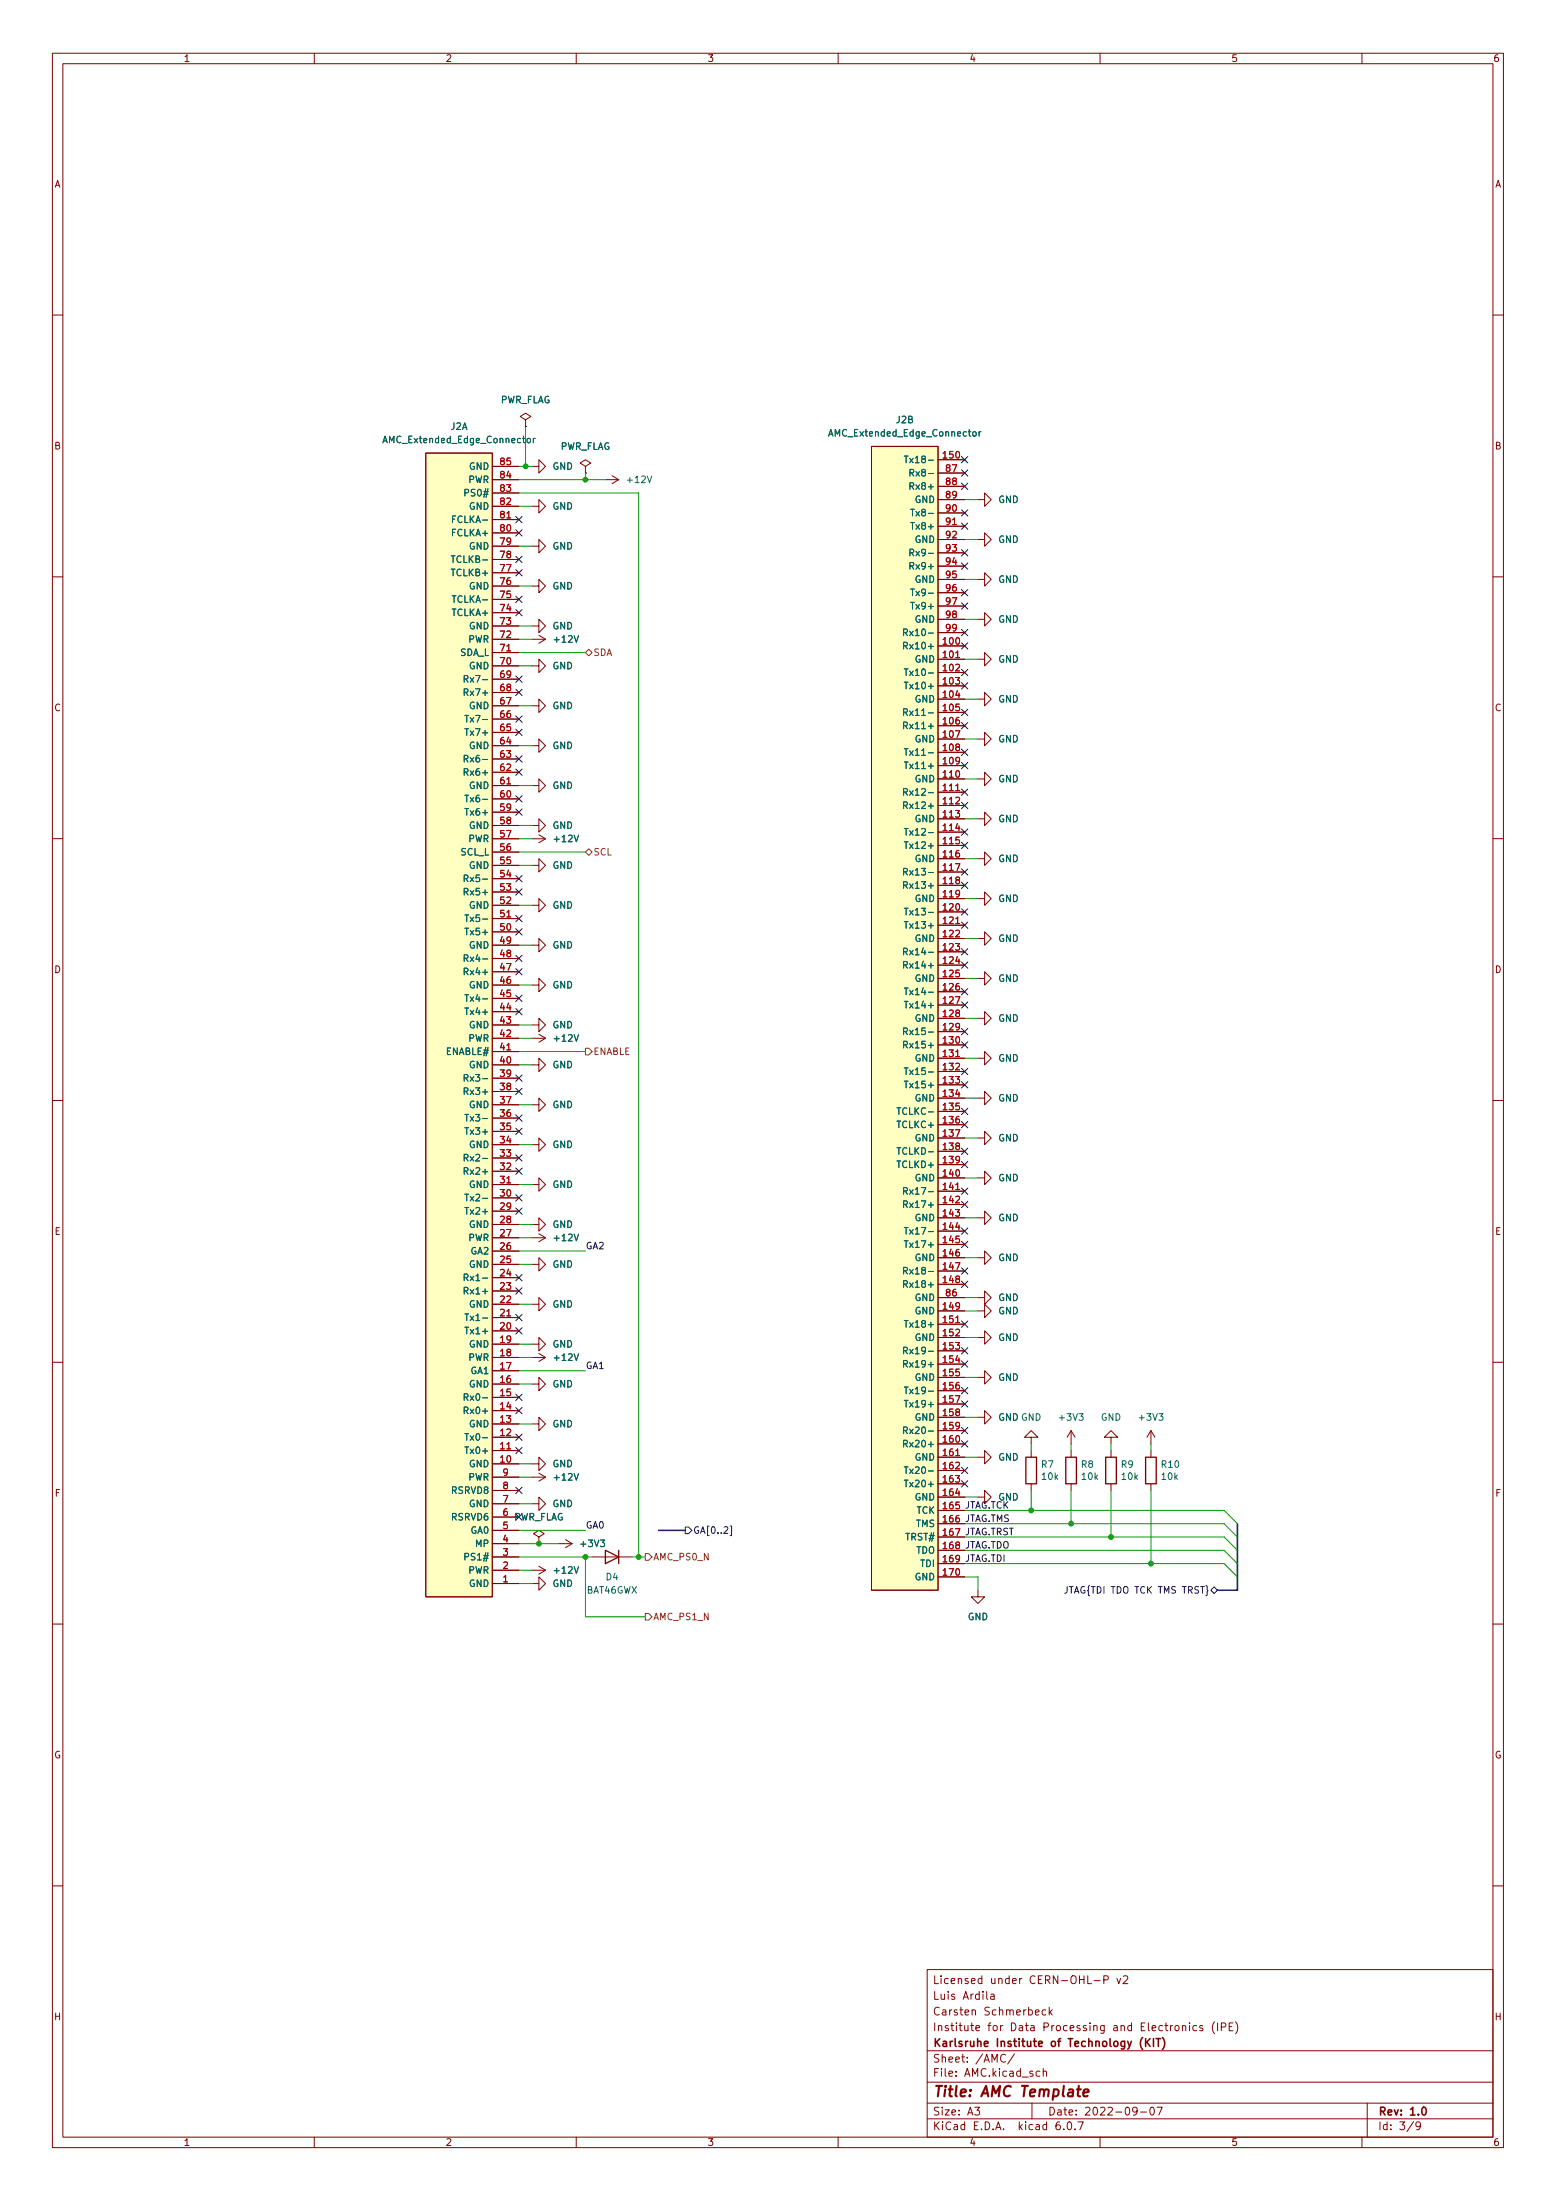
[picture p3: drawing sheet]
<svg xmlns="http://www.w3.org/2000/svg" width="297mm" height="420mm" viewBox="0 0 297 420" stroke-linecap="round" stroke-linejoin="round" font-family="sans-serif">
<g fill="none" stroke="#840000" stroke-width=".19">
<path d="M10 10.2h277v400h-277zM12 12.2h273v396h-273zM60 10.2v2M110 10.2v2M160 10.2v2M210 10.2v2M260 10.2v2M10 60.2h2M285 60.2h2M81.3 86.5h12.7v218.5h-12.7zM94 91.6h5.1M94 99.2h5.1"/>
<path d="M94 96.7h5.1M94 94.1h5.1M94 89.1h5.1M100.3 80.2l1-.7-1-.6-1 .6 1 .7v1.2M100.3 81.4h.1M101.6 89.1h1.3v-1.3l1.2 1.3-1.2 1.2v-1.2M101.6 96.7h1.3v-1.3l1.2 1.3-1.2 1.3v-1.3M111.8 89.1l1-.7-1-.6-1.1 .6 1.1 .7v1.2M111.8 90.3h.1M115.6 91.6h2.5M116.8 90.8l1.3 .8M118.1 91.6l-1.3 .8"/>
<path d="M166.4 85.3h12.7v218.4h-12.7zM179.1 87.8h5M179.1 90.3h5M179.1 92.9h5M179.1 95.4h5M179.1 98h5M186.7 95.4h1.3v-1.3l1.2 1.3-1.2 1.3v-1.3M10 110.2h2M94 119.5h5.1M94 117h5.1M94 114.5h5.1M94 111.9h5.1"/>
<path d="M94 109.4h5.1M94 106.8h5.1M94 104.3h5.1M94 101.8h5.1M101.6 104.3h1.3v-1.3l1.2 1.3-1.2 1.3v-1.3M101.6 119.5h1.3v-1.2l1.2 1.2-1.2 1.3v-1.3M101.6 111.9h1.3v-1.2l1.2 1.2-1.2 1.3v-1.3M179.1 100.5h5M179.1 103h5M179.1 105.6h5M179.1 108.1h5M179.1 110.7h5"/>
<path d="M179.1 113.2h5M179.1 115.7h5M179.1 118.3h5M186.7 110.7h1.3v-1.3l1.2 1.3-1.2 1.2v-1.2M186.7 118.3h1.3v-1.3l1.2 1.3-1.2 1.2v-1.2M186.7 103h1.3v-1.2l1.2 1.2-1.2 1.3v-1.3M285 110.2h2M94 122.1h5.1M94 139.9h5.1M94 137.3h5.1M94 134.8h5.1M94 132.2h5.1"/>
<path d="M94 129.7h5.1M94 127.2h5.1M94 124.6h5.1M101.6 127.2h1.3v-1.3l1.2 1.3-1.2 1.2v-1.2M101.6 134.8h1.3v-1.3l1.2 1.3-1.2 1.3v-1.3M101.6 122.1h2.5M102.9 121.3l1.2 .8M104.1 122.1l-1.2 .8M179.1 123.4h5M179.1 125.9h5M179.1 128.4h5M179.1 131h5"/>
<path d="M179.1 133.5h5M179.1 136.1h5M179.1 138.6h5M179.1 120.8h5M186.7 133.5h1.3v-1.3l1.2 1.3-1.2 1.3v-1.3M186.7 125.9h1.3v-1.3l1.2 1.3-1.2 1.3v-1.3M94 157.6h5.1M94 155.1h5.1M94 152.6h5.1M94 150h5.1M94 147.5h5.1M94 144.9h5.1"/>
<path d="M94 142.4h5.1M101.6 150h1.3v-1.2l1.2 1.2-1.2 1.3v-1.3M101.6 142.4h1.3v-1.3l1.2 1.3-1.2 1.3v-1.3M101.6 157.6h1.3v-1.2l1.2 1.2-1.2 1.3v-1.3M102.9 159.4l1.2 .8M179.1 141.1h5M179.1 143.7h5M179.1 146.2h5M179.1 148.8h5M179.1 151.3h5M179.1 153.8h5M179.1 156.4h5"/>
<path d="M179.1 158.9h5M186.7 156.4h1.3v-1.3l1.2 1.3-1.2 1.2v-1.2M186.7 148.8h1.3v-1.3l1.2 1.3-1.2 1.2v-1.2M186.7 141.1h1.3v-1.2l1.2 1.2-1.2 1.3v-1.3M10 160.2h2M94 178h5.1M94 175.4h5.1M94 172.9h5.1M94 170.3h5.1M94 167.8h5.1M94 165.3h5.1M94 162.7h5.1"/>
<path d="M94 160.2h5.1M101.6 165.3h1.3v-1.3l1.2 1.3-1.2 1.2v-1.2M101.6 172.9h1.3v-1.3l1.2 1.3-1.2 1.3v-1.3M101.6 160.2h2.5M104.1 160.2l-1.2 .8M179.1 161.5h5M179.1 164h5M179.1 166.5h5M179.1 169.1h5M179.1 171.6h5M179.1 174.2h5M179.1 176.7h5"/>
<path d="M179.1 179.2h5M186.7 179.2h1.3v-1.2l1.2 1.2-1.2 1.3v-1.3M186.7 164h1.3v-1.3l1.2 1.3-1.2 1.3v-1.3M186.7 171.6h1.3v-1.3l1.2 1.3-1.2 1.3v-1.3M285 160.2h2M94 198.3h5.1M94 195.7h5.1M94 193.2h5.1M94 190.7h5.1M94 188.1h5.1M94 185.6h5.1M94 183h5.1"/>
<path d="M94 180.5h5.1M101.6 180.5h1.3v-1.3l1.2 1.3-1.2 1.3v-1.3M101.6 195.7h1.3v-1.2l1.2 1.2-1.2 1.3v-1.3M101.6 188.1h1.3v-1.2l1.2 1.2-1.2 1.3v-1.3M101.6 198.3h2.5M102.9 197.5l1.2 .8M104.1 198.3l-1.2 .8M179.1 181.8h5M179.1 184.3h5M179.1 186.9h5M179.1 189.4h5M179.1 191.9h5"/>
<path d="M179.1 194.5h5M179.1 197h5M179.1 199.6h5M186.7 186.9h1.3v-1.3l1.2 1.3-1.2 1.2v-1.2M186.7 194.5h1.3v-1.3l1.2 1.3-1.2 1.2v-1.2M10 210.2h2M94 218.6h5.1M94 216.1h5.1M94 213.5h5.1M94 211h5.1M94 208.4h5.1M94 205.9h5.1"/>
<path d="M94 203.4h5.1M94 200.8h5.1M101.6 218.6h1.3v-1.3l1.2 1.3-1.2 1.3v-1.3M101.6 211h1.3v-1.3l1.2 1.3-1.2 1.3v-1.3M101.6 203.4h1.3v-1.3l1.2 1.3-1.2 1.2v-1.2M179.1 202.1h5M179.1 204.6h5M179.1 207.2h5M179.1 209.7h5M179.1 212.3h5M179.1 214.8h5M179.1 217.3h5"/>
<path d="M179.1 219.9h5M186.7 202.1h1.3v-1.3l1.2 1.3-1.2 1.3v-1.3M186.7 209.7h1.3v-1.3l1.2 1.3-1.2 1.3v-1.3M186.7 217.3h1.3v-1.2l1.2 1.2-1.2 1.3v-1.3M285 210.2h2M94 238.9h5.1M94 236.4h5.1M94 233.8h5.1M94 231.3h5.1M94 228.8h5.1M94 226.2h5.1M94 223.7h5.1"/>
<path d="M94 221.1h5.1M101.6 226.2h1.3v-1.2l1.2 1.2-1.2 1.3v-1.3M101.6 233.8h1.3v-1.2l1.2 1.2-1.2 1.3v-1.3M101.6 236.4h2.5M102.9 235.6l1.2 .8M104.1 236.4l-1.2 .8M179.1 222.4h5M179.1 225h5M179.1 227.5h5M179.1 230h5M179.1 232.6h5M179.1 235.1h5"/>
<path d="M179.1 237.7h5M186.7 232.6h1.3v-1.3l1.2 1.3-1.2 1.2v-1.2M186.7 225h1.3v-1.3l1.2 1.3-1.2 1.2v-1.2M94 259.2h5.1M94 256.7h5.1M94 254.2h5.1M94 251.6h5.1M94 249.1h5.1M94 246.5h5.1M94 244h5.1M94 241.5h5.1M101.6 249.1h1.3v-1.3l1.2 1.3-1.2 1.3v-1.3"/>
<path d="M101.6 241.5h1.3v-1.3l1.2 1.3-1.2 1.2v-1.2M101.6 256.7h1.3v-1.3l1.2 1.3-1.2 1.3v-1.3M101.6 259.2h2.5M102.9 258.5l1.2 .7M104.1 259.2l-1.2 .8M179.1 240.2h5M179.1 242.7h5M179.1 245.3h5M179.1 250.4h5M179.1 252.9h5M179.1 255.4h5M179.1 258h5"/>
<path d="M179.1 247.8h5M186.7 250.4h1.3v-1.3l1.2 1.3-1.2 1.2v-1.2M186.7 247.8h1.3v-1.3l1.2 1.3-1.2 1.3v-1.3M186.7 255.4h1.3v-1.2l1.2 1.2-1.2 1.3v-1.3M186.7 240.2h1.3v-1.3l1.2 1.3-1.2 1.3v-1.3M10 260.2h2M94 279.6h5.1M94 277h5.1M94 274.5h5.1M94 271.9h5.1M94 269.4h5.1M94 266.9h5.1"/>
<path d="M94 264.3h5.1M94 261.8h5.1M101.6 264.3h1.3v-1.2l1.2 1.2-1.2 1.3v-1.3M101.6 271.9h1.3v-1.2l1.2 1.2-1.2 1.3v-1.3M101.6 279.6h1.3v-1.3l1.2 1.3-1.2 1.2v-1.2M179.1 260.5h5M179.1 263.1h5M179.1 265.6h5M179.1 268.1h5M179.1 270.7h5M179.1 273.2h5M179.1 275.8h5"/>
<path d="M179.1 278.3h5M186.7 270.7h1.3v-1.3l1.2 1.3-1.2 1.2v-1.2M186.7 263.1h1.3v-1.3l1.2 1.3-1.2 1.2v-1.2M186.7 278.3h1.3v-1.3l1.2 1.3-1.2 1.3v-1.3M196.8 274.5h1.3l-1.3-1.3-1.2 1.3h1.2v1.3M196.8 277v1.3M204.5 273.2v2.6M204.5 277v1.3M204.5 273.2l-.8 1.3M204.5 273.2l.7 1.3M212.1 274.5h1.3l-1.3-1.3-1.3 1.3h1.3v1.3M212.1 277v1.3"/>
<path d="M219.7 273.2v2.6M219.7 277v1.3M219.7 273.2l-.8 1.3M219.7 273.2l.8 1.3M285 260.2h2M94 299.9h5.1M94 297.3h5.1M94 294.8h5.1M94 292.3h5.1M94 289.7h5.1M94 287.2h5.1M94 284.6h5.1"/>
<path d="M94 282.1h5.1M101.6 287.2h1.3v-1.3l1.2 1.3-1.2 1.3v-1.3M101.6 299.9h2.5M101.6 282.1h2.5M102.9 293.5l1-.6-1-.6-1 .6 1 .6v1.3M102.9 294.8h.1M102.9 299.1l1.2 .8M102.9 281.3l1.2 .8M104.1 299.9l-1.2 .8M104.1 282.1l-1.2 .8M106.7 294.8h2.5M107.9 294l1.3 .8"/>
<path d="M109.2 294.8l-1.3 .8M113 297.3h7.6M179.1 280.8h5M179.1 283.4h5M179.1 285.9h5M179.1 288.5h5M179.1 291h5M179.1 293.5h5M179.1 296.1h5M179.1 298.6h5M186.7 285.9h1.3v-1.3l1.2 1.3-1.2 1.3v-1.3M196.8 283.4v1.2"/>
<path d="M204.5 283.4v1.2M212.1 283.4v1.2M219.7 283.4v1.2M10 310.2h2M94 302.4h5.1M101.6 302.4h1.3v-1.2l1.2 1.2-1.2 1.3v-1.3M179.1 301.2h5M186.7 303.7v1.3h1.3l-1.3 1.2-1.3-1.2h1.3M285 310.2h2M10 360.2h2M177 376.2h108v32h-108zM208.9 378.3h1.1"/>
<path d="M210.7 378.1h.7l.2-.3-.1-.3-.2-.2h-.6v1.5M213.2 377.8l.4 1 .3-1M214.4 377.5l.6-.2 .2 .2 .1 .3-.9 1h.9M285 360.2h2M177 397.7h108M177 391.7h108M188.4 380.3v1.3l.2 .2M189.1 380.9h.6l.1 .9M189.8 381.2l-.5 .1a.29 .29 0 0 0-.2 .3 .29 .29 0 0 0 .2 .2h.5M191.9 392.5a.6 .6 0 0 0-.7 0 .6 .6 0 0 0-.2 .7 .56 .56 0 0 0 .3 .6 .56 .56 0 0 0 .6-.1M193.6 392.3l-1.2 1.9M197.6 384.3l.8-.1-.1-.3-.4-.1-.3 .3 .1 .7h.6"/>
<path d="M198.5 395.6l-.4-.1-.3 .3 .1 .7h.6M199.1 395.7l.3-.2 .3 .1 .1 .9M199.1 395v1.5M199.6 383.9l-.4-.1-.3 .3 .2 .7h.5M200.3 383.3v1.5M200.4 384.3l.5 .5M200.9 383.8l-.6 .6M224.4 386.9l.4-.1 .3 .3v.5l-.3 .2h-.4l-.1-.2zM225.7 387l.2-.2 .4 .1 .1 .9M225.7 386.8v1M227.1 386.3v.2M227.1 386.8v1"/>
<path d="M228.4 386.9l-.4-.1-.3 .3 .2 .7h.5M229.6 386.9l-.4-.1-.2 .3 .1 .2 .5 .1v.4h-.6M231.9 386.1a1.72 1.72 0 0 0 0 2.3M232.4 386.3v1.5M233.1 387.1h.8l.1-.3-.1-.3-.2-.2h-.6v1.5M234.6 387.1h.5M235.4 386.3h-.8v1.5h.8M235.9 386.1a1.72 1.72 0 0 1 0 2.3M60 408.2v2M110 408.2v2M160 408.2v2M177 404.7h108"/>
<path d="M177 401.7h108M186.1 402.4h.9l-.5 .6 .4 .2v.6l-.2 .1-.6-.1M197 401.7v3M202.3 405.2a.59 .59 0 0 0-.7 .7v.6l.1 .2h.4l.3-.1v-.5l-.1-.2-.4-.1-.3 .3M203.1 406.6v.1M203.9 405.3l.2-.1a.8 .8 0 0 1 .5 .8 .8 .8 0 0 1-.5 .7 1 1 0 0 1-.2-1.4zM205.2 406.6v.1M205.8 405.2h1l-.7 1.5M210 408.2v2M217.1 403.1l-.3 .3h-.3l-.3-.3 .2-.6 .4-.1 .2 .2a.99 .99 0 0 1-.4 1.3h-.2M217.7 403.4h1.2M219.7 402.5l.2-.1a.8 .8 0 0 1 .5 .8 .8 .8 0 0 1-.5 .7 1 1 0 0 1-.2-1.4z"/>
<path d="M220.9 402.4h1l-.7 1.5M260 408.2v2M261 401.7v6.5M269.9 405.2l-1.3 1.9M271.2 405.9l-.3 .3h-.3l-.3-.3 .1-.6 .5-.1 .2 .2a.99 .99 0 0 1-.4 1.3h-.3"/>
</g>
<path d="M218.1 389.1a1.72 1.72 0 0 0 0 2.3M218.7 389.3v1.5M218.9 390l.7 .8M219.6 389.3l-.9 .9M220.2 389.3v1.5M220.7 389.3h.9M221.1 389.3v1.5M221.9 389.1a1.72 1.72 0 0 1 0 2.3M271.6 402.5l.2-.1a.8 .8 0 0 1 .5 .8 .8 .8 0 0 1-.5 .7 1 1 0 0 1-.2-1.4z" fill="none" stroke="#840000" stroke-width=".3"/>
<path d="M205.6 399h.7M206 398.4l-.3 1.7 .1 .2 .4 .1M206.8 399.7l1-.2v-.4h-.8l-.2 1 .2 .3 .6-.1" fill="none" stroke="#840000" stroke-width=".4"/>
<path d="M195.8 278.3h2.1v5.1h-2.1zM203.5 278.3h2v5.1h-2zM211.1 278.3h2v5.1h-2zM218.7 278.3h2v5.1h-2zM115.6 296.1l2.5 1.2-2.5 1.3zM118.1 296.1v2.5" fill="none" stroke="#840000" stroke-width=".25"/>
<g fill="#ffffc2" stroke="#ffffc2" stroke-width=".19">
<path d="M81.3 86.5h12.7v218.5h-12.7z"/>
<path d="M166.4 85.3h12.7v218.4h-12.7z"/>
</g>
<g fill="none" stroke="#006464" stroke-width=".19">
<path d="M86.4 99.1h.4M87 98.5h-.6v1.3M100.7 83.8l.1-.1 .4 .1 .1 .5-.2 .2-.3 .1-.1-.2zM101.8 83.7v.9M102.2 83.7l-.4 .3M172.6 87.1h.7M173 87.1v1.3M173.7 90.3l.6-.1 .1-.1v-.3l-.7-.2v1.3M173.7 92.8h.6l.1-.2v-.3l-.7-.1v1.3M173.8 97.3h.8M173.8 99.8h.8M174 90.3l.4 .6"/>
<path d="M174.2 97.3v1.2M185.8 82.6l.1-.2 .4 .2 .1 .5-.2 .1-.3 .1-.1-.1zM186.9 82.4v.9M187.3 82.4l-.4 .3M86.1 106.2h.8M173.7 105.5h.6l.1-.2v-.3l-.7-.1v1.3M173.7 108.1l.6-.1 .1-.2v-.3l-.7-.1v1.3M173.8 112.5h.8M173.8 115h.8M174 105.5l.4 .7M174.2 112.5v1.3M88.6 132.2h.6l.1-.2v-.3l-.7-.1v1.2"/>
<path d="M88.6 129.7l.6-.1 .1-.2v-.3l-.7-.1v1.3M88.7 139.2h.8M88.7 136.6h.8M88.9 129.7l.4 .6M89.1 136.6v1.3M172.5 123.3h.6l.1-.2v-.3l-.7-.1v1.2M172.5 136h.6l.1-.2v-.3l-.7-.1v1.2M172.5 138.6l.6-.1 .1-.2v-.3l-.7-.1v1.3M172.5 120.8l.6-.1 .1-.2v-.3l-.7-.1v1.3M172.6 127.7h.7M172.6 130.3h.7M172.8 123.3l.4 .6"/>
<path d="M172.8 136l.4 .6M172.8 138.6l.4 .6M172.8 120.8l.4 .6M173 127.7v1.3M88.6 147.5l.6-.1 .1-.2v-.3l-.7-.1v1.3M88.6 144.9h.6l.1-.2v-.3l-.7-.1v1.2M88.7 154.4h.8M88.7 151.9h.8M88.9 144.9l.4 .6M89.1 151.9v1.2M172.5 151.3l.6-.1 .1-.2v-.3l-.7-.1v1.3M172.5 153.8l.6-.1 .1-.1v-.3l-.7-.2v1.3"/>
<path d="M172.6 143h.7M172.6 145.5h.7M172.6 158.2h.7M172.8 151.3l.4 .6M172.8 153.8l.4 .6M173 143v1.3M173 158.2v1.3M88.6 170.3h.6l.1-.2v-.3l-.7-.1v1.2M88.6 167.8l.6-.1 .1-.2v-.3l-.7-.1v1.3M88.7 177.3h.8M88.7 174.7h.8M88.9 167.8l.4 .6"/>
<path d="M89.1 174.7v1.3M172.5 166.5l.6-.1 .1-.1v-.3l-.7-.2v1.3M172.5 169h.6l.1-.2v-.3l-.7-.1v1.3M172.6 160.8h.7M172.6 173.5h.7M172.6 176h.7M172.8 166.5l.4 .6M172.8 169l.4 .7M173 173.5v1.2M88.6 185.6l.6-.1 .1-.2v-.3l-.7-.1v1.3M88.6 183h.6l.1-.2v-.3l-.7-.1v1.2M88.7 192.5h.8"/>
<path d="M88.7 190h.8M88.9 183l.4 .6M89.1 190v1.2M172.5 181.7h.6l.1-.2v-.3l-.7-.1v1.3M172.5 184.3l.6-.1 .1-.2v-.3l-.7-.1v1.3M172.5 197l.6-.1 .1-.2v-.3l-.7-.1v1.3M172.5 199.5h.6l.1-.2v-.3l-.7-.1v1.2M172.6 188.7h.7M172.6 191.2h.7M172.8 181.7l.4 .7M172.8 184.3l.4 .6M172.8 197l.4 .6"/>
<path d="M172.8 199.5l.4 .6M173 188.7v1.3M88.6 208.4h.6l.1-.2v-.3l-.7-.1v1.2M88.6 205.9l.6-.1 .1-.2v-.3l-.7-.1v1.3M88.7 215.4h.8M88.7 212.8h.8M88.9 205.9l.4 .6M89.1 212.8v1.3M171.2 211.6h.8M171.2 219.2h.8M172.6 203.9h.7M172.6 206.5h.7"/>
<path d="M173 203.9v1.3M88.6 223.7l.6-.1 .1-.2v-.3l-.7-.1v1.3M88.6 221.1h.6l.1-.2v-.3l-.7-.1v1.2M88.7 230.6h.8M88.7 228.1h.8M88.9 221.1l.4 .6M89.1 228.1v1.2M172.5 227.5l.6-.1 .1-.2v-.3l-.7-.1v1.3M172.5 230l.6-.1 .1-.1v-.3l-.7-.2v1.3M172.6 234.4h.7M172.6 237h.7M172.8 227.5l.4 .6"/>
<path d="M172.8 230l.4 .6M173 234.4v1.3M88.6 246.5h.6l.1-.2v-.3l-.7-.1v1.2M88.6 244l.6-.1 .1-.2v-.3l-.7-.1v1.3M88.7 253.5h.8M88.7 250.9h.8M88.9 244l.4 .6M89.1 250.9v1.3M172.5 242.7l.6-.1 .1-.1v-.3l-.7-.2v1.3M172.5 245.2h.6l.1-.2v-.3l-.7-.1v1.3M172.5 257.9h.6l.1-.2v-.3l-.7-.1v1.3M172.6 252.2h.7"/>
<path d="M172.8 242.7l.4 .6M172.8 245.2l.4 .7M172.8 257.9l.4 .7M88.6 269.4l.6-.1 .1-.2v-.3l-.7-.1v1.3M88.6 266.8h.6l.1-.2v-.3l-.7-.1v1.2M88.7 276.3h.8M88.7 273.8h.8M88.9 266.8l.4 .6M89.1 273.8v1.3M172.5 260.5l.6-.1 .1-.2v-.3l-.7-.1v1.3M172.5 273.2l.6-.1 .1-.2v-.3l-.7-.1v1.3M172.5 275.7h.6l.1-.2v-.3l-.7-.1v1.2"/>
<path d="M172.6 264.9h.7M172.6 267.4h.7M172.8 260.5l.4 .6M172.8 273.2l.4 .6M172.8 275.7l.4 .6M173 264.9v1.3M195.9 270a.59 .59 0 0 0-.8 .6 .59 .59 0 0 0 .8 .6v-.5h-.2M197.2 270v1.3l-.7-1.3v1.3M197.8 270a.64 .64 0 0 1 .7 .6 .64 .64 0 0 1-.7 .7zM172.6 280.1h.7M172.6 282.7h.7M173 280.1v1.3"/>
</g>
<path d="M111.8 124.6l.6-.6 .6 .6-.6 .7zM111.8 162.7l.6-.6 .6 .6-.6 .7zM111.8 200.2h.6l.6 .6-.6 .7h-.6zM123.2 296.7h.6l.7 .6-.7 .7h-.6zM123.2 308.1h.6l.7 .7-.7 .6h-.6z" fill="none" stroke="#725600" stroke-width=".19"/>
<g fill="none" stroke="#000084" stroke-width=".19">
<path d="M98.5 98.6l1.2 1.2M99.7 98.6l-1.2 1.2M183.5 97.3l1.3 1.3M183.5 99.9l1.3 1.2M183.5 92.3l1.3 1.2M183.5 87.2l1.3 1.2M183.5 89.7l1.3 1.2M184.8 97.3l-1.3 1.3M184.8 89.7l-1.3 1.2M184.8 99.9l-1.3 1.2M184.8 92.3l-1.3 1.2M184.8 87.2l-1.3 1.2"/>
<path d="M98.5 108.8l1.2 1.2M98.5 116.4l1.2 1.2M98.5 101.2l1.2 1.2M98.5 106.2l1.2 1.3M98.5 113.9l1.2 1.2M99.7 108.8l-1.2 1.2M99.7 116.4l-1.2 1.2M99.7 101.2l-1.2 1.2M99.7 106.2l-1.2 1.3M99.7 113.9l-1.2 1.2M183.5 105l1.3 1.2M183.5 107.5l1.3 1.2"/>
<path d="M183.5 115.1l1.3 1.2M183.5 112.6l1.3 1.2M184.8 105l-1.3 1.2M184.8 107.5l-1.3 1.2M184.8 115.1l-1.3 1.2M184.8 112.6l-1.3 1.2M98.5 139.3l1.2 1.2M98.5 129.1l1.2 1.2M98.5 131.6l1.2 1.3M98.5 136.7l1.2 1.2M99.7 139.3l-1.2 1.2M99.7 129.1l-1.2 1.2"/>
<path d="M99.7 131.6l-1.2 1.3M99.7 136.7l-1.2 1.2M183.5 127.8l1.3 1.2M183.5 120.2l1.3 1.2M183.5 130.4l1.3 1.2M183.5 122.7l1.3 1.3M183.5 135.4l1.3 1.3M183.5 138l1.3 1.2M184.8 122.7l-1.3 1.3M184.8 127.8l-1.3 1.2M184.8 120.2l-1.3 1.2M184.8 130.4l-1.3 1.2"/>
<path d="M184.8 135.4l-1.3 1.3M184.8 138l-1.3 1.2M98.5 154.5l1.2 1.2M98.5 152l1.2 1.2M98.5 146.9l1.2 1.2M98.5 144.3l1.2 1.3M99.7 154.5l-1.2 1.2M99.7 152l-1.2 1.2M99.7 146.9l-1.2 1.2M99.7 144.3l-1.2 1.3M183.5 143.1l1.3 1.2M183.5 145.6l1.3 1.2"/>
<path d="M183.5 153.2l1.3 1.2M183.5 158.3l1.3 1.2M183.5 150.7l1.3 1.2M184.8 143.1l-1.3 1.2M184.8 145.6l-1.3 1.2M184.8 153.2l-1.3 1.2M184.8 158.3l-1.3 1.2M184.8 150.7l-1.3 1.2M98.5 177.4l1.2 1.2M98.5 174.8l1.2 1.2M98.5 169.7l1.2 1.3M98.5 167.2l1.2 1.2"/>
<path d="M99.7 177.4l-1.2 1.2M99.7 174.8l-1.2 1.2M99.7 169.7l-1.2 1.3M99.7 167.2l-1.2 1.2M183.5 165.9l1.3 1.2M183.5 176.1l1.3 1.2M183.5 168.5l1.3 1.2M183.5 173.5l1.3 1.3M183.5 160.8l1.3 1.3M184.8 165.9l-1.3 1.2M184.8 176.1l-1.3 1.2M184.8 168.5l-1.3 1.2"/>
<path d="M184.8 173.5l-1.3 1.3M184.8 160.8l-1.3 1.3M98.5 185l1.2 1.2M98.5 190.1l1.2 1.2M98.5 182.4l1.2 1.3M98.5 192.6l1.2 1.2M99.7 185l-1.2 1.2M99.7 190.1l-1.2 1.2M99.7 182.4l-1.2 1.3M99.7 192.6l-1.2 1.2M183.5 198.9l1.3 1.3M183.5 196.4l1.3 1.2"/>
<path d="M183.5 188.8l1.3 1.2M183.5 183.7l1.3 1.2M183.5 181.2l1.3 1.2M183.5 191.3l1.3 1.2M184.8 198.9l-1.3 1.3M184.8 196.4l-1.3 1.2M184.8 188.8l-1.3 1.2M184.8 183.7l-1.3 1.2M184.8 181.2l-1.3 1.2M184.8 191.3l-1.3 1.2M98.5 207.8l1.2 1.3M98.5 212.9l1.2 1.2"/>
<path d="M98.5 205.3l1.2 1.2M98.5 215.5l1.2 1.2M99.7 207.8l-1.2 1.3M99.7 212.9l-1.2 1.2M99.7 205.3l-1.2 1.2M99.7 215.5l-1.2 1.2M183.5 219.3l1.3 1.2M183.5 204l1.3 1.2M183.5 214.2l1.3 1.2M183.5 206.6l1.3 1.2M183.5 211.6l1.3 1.3M184.8 219.3l-1.3 1.2"/>
<path d="M184.8 204l-1.3 1.2M184.8 214.2l-1.3 1.2M184.8 206.6l-1.3 1.2M184.8 211.6l-1.3 1.3M98.5 230.7l1.2 1.2M98.5 220.5l1.2 1.3M98.5 228.2l1.2 1.2M98.5 223.1l1.2 1.2M99.7 230.7l-1.2 1.2M99.7 228.2l-1.2 1.2M99.7 220.5l-1.2 1.3M99.7 223.1l-1.2 1.2"/>
<path d="M183.5 229.4l1.3 1.2M183.5 226.9l1.3 1.2M183.5 237l1.3 1.3M183.5 234.5l1.3 1.2M183.5 221.8l1.3 1.2M184.8 229.4l-1.3 1.2M184.8 226.9l-1.3 1.2M184.8 237l-1.3 1.3M184.8 234.5l-1.3 1.2M184.8 221.8l-1.3 1.2M98.5 251l1.2 1.2M98.5 253.6l1.2 1.2"/>
<path d="M98.5 245.9l1.2 1.3M98.5 243.4l1.2 1.2M99.7 243.4l-1.2 1.2M99.7 251l-1.2 1.2M99.7 253.6l-1.2 1.2M99.7 245.9l-1.2 1.3M183.5 257.4l1.3 1.2M183.5 242.1l1.3 1.2M183.5 244.7l1.3 1.2M183.5 259.9l1.3 1.2M183.5 252.3l1.3 1.2M184.8 257.4l-1.3 1.2"/>
<path d="M184.8 242.1l-1.3 1.2M184.8 244.7l-1.3 1.2M184.8 259.9l-1.3 1.2M184.8 252.3l-1.3 1.2M98.5 273.9l1.2 1.2M98.5 276.4l1.2 1.2M98.5 266.3l1.2 1.2M98.5 268.8l1.2 1.2M99.7 268.8l-1.2 1.2M99.7 276.4l-1.2 1.2M99.7 273.9l-1.2 1.2M99.7 266.3l-1.2 1.2"/>
<path d="M183.5 272.6l1.3 1.2M183.5 275.1l1.3 1.3M183.5 265l1.3 1.2M183.5 267.5l1.3 1.2M184.8 272.6l-1.3 1.2M184.8 275.1l-1.3 1.3M184.8 265l-1.3 1.2M184.8 267.5l-1.3 1.2M98.5 284l1.2 1.3M99.7 284l-1.2 1.3M130.8 291.6h.6l.7 .7-.7 .6h-.6zM139.4 291.5h.3v1.8h-.3"/>
<path d="M183.5 280.2l1.3 1.2M183.5 282.8l1.3 1.2M184.8 280.2l-1.3 1.2M184.8 282.8l-1.3 1.2M203.7 303v1.1l-.5 .2M231.1 303.7l.7-.6 .6 .6-.6 .6z"/>
</g>
<path d="M125.7 292.3h5.1M236.2 291v12.7h-3.8" fill="none" stroke="#000084" stroke-width=".3"/>
<g fill="none" stroke="#009600" stroke-width=".19">
<path d="M99.1 96.7h2.5M99.1 94.1h22.8v203.2M99.1 89.1h2.5M99.1 91.6h16.5M100.3 81.4v7.7M111.8 90.3v1.3M184.1 95.4h2.6M99.1 111.9h2.5M99.1 104.3h2.5M99.1 119.5h2.5M184.1 118.3h2.6M184.1 103h2.6"/>
<path d="M184.1 110.7h2.6M99.1 124.6h12.7M99.1 122.1h2.5M99.1 127.2h2.5M99.1 134.8h2.5M184.1 125.9h2.6M184.1 133.5h2.6M99.1 157.6h2.5M99.1 142.4h2.5M99.1 150h2.5M184.1 141.1h2.6M184.1 156.4h2.6"/>
<path d="M184.1 148.8h2.6M99.1 162.7h12.7M99.1 160.2h2.5M99.1 165.3h2.5M99.1 172.9h2.5M184.1 179.2h2.6M184.1 171.6h2.6M184.1 164h2.6M99.1 195.7h2.5M99.1 198.3h2.5M99.1 180.5h2.5M99.1 188.1h2.5"/>
<path d="M184.1 194.5h2.6M184.1 186.9h2.6M99.1 218.6h2.5M99.1 211h2.5M99.1 203.4h2.5M99.1 200.8h12.7M184.1 209.7h2.6M184.1 217.3h2.6M184.1 202.1h2.6M99.1 236.4h2.5M99.1 226.2h2.5M99.1 238.9h12.7"/>
<path d="M99.1 233.8h2.5M184.1 232.6h2.6M184.1 225h2.6M99.1 259.2h2.5M99.1 249.1h2.5M99.1 241.5h2.5M99.1 256.7h2.5M184.1 250.4h2.6M184.1 255.4h2.6M184.1 247.8h2.6M184.1 240.2h2.6M99.1 261.8h12.7"/>
<path d="M99.1 264.3h2.5M99.1 271.9h2.5M99.1 279.6h2.5M184.1 278.3h2.6M184.1 263.1h2.6M184.1 270.7h2.6M196.8 275.8v1.2M204.5 275.8v1.2M212.1 275.8v1.2M219.7 275.8v1.2M99.1 294.8h7.6M99.1 299.9h2.5"/>
<path d="M99.1 297.3h13.9M99.1 287.2h2.5M99.1 282.1h2.5M99.1 292.3h12.7M111.8 297.3v11.5h11.4M120.6 297.3h2.6M184.1 293.5h49.6l2.5 2.6M184.1 291h49.6l2.5 2.5M184.1 296.1h49.6l2.5 2.5M184.1 285.9h2.6M184.1 298.6h49.6l2.5 2.6M184.1 288.5h49.6l2.5 2.5"/>
<path d="M196.8 284.6v3.9M204.5 284.6v6.4M212.1 284.6v8.9M219.7 284.6v14M99.1 302.4h2.5M184.1 301.2h2.6v2.5"/>
</g>
<g fill="#009600" stroke="#009600" stroke-width=".19">
<circle cx="100.3" cy="89.1" r=".46"/>
<circle cx="111.8" cy="91.6" r=".46"/>
<circle cx="204.5" cy="291" r=".46"/>
<circle cx="196.8" cy="288.5" r=".46"/>
<circle cx="219.7" cy="298.6" r=".46"/>
<circle cx="212.1" cy="293.5" r=".46"/>
<circle cx="102.9" cy="294.8" r=".46"/>
<circle cx="111.8" cy="297.3" r=".46"/>
<circle cx="121.9" cy="297.3" r=".46"/>
</g>
<text font-size="2.8" fill="#840000" x="178" y="400.5">Title: AMC Template</text>
<g font-size="2.1" fill="#840000">
<text x="178" y="381.9">Luis Ardila</text>
<text x="178" y="378.9">Licensed under CERN-OHL-P v2</text>
<text x="178" y="387.9">Institute for Data Processing and Electronics (IPE)</text>
<text x="178" y="384.9">Carsten Schmerbeck</text>
<text x="178" y="393.9">Sheet: /AMC/</text>
<text x="178" y="390.9">Karlsruhe Institute of Technology (KIT)</text>
<text x="178" y="396.6">File: AMC.kicad_sch</text>
<text x="178" y="406.8">KiCad E.D.A. kicad 6.0.7</text>
<text x="178" y="404">Size: A3</text>
<text x="200" y="404">Date: 2022-09-07</text>
<text x="263" y="404">Rev: 1.0</text>
<text x="263" y="406.8">Id: 3/9</text>
</g>
<g font-size="1.8" fill="#840000">
<text x="35" y="11.8">1</text>
<text x="85" y="11.8">2</text>
<text x="135" y="11.8">3</text>
<text x="185" y="11.8">4</text>
<text x="235" y="11.8">5</text>
<text x="285" y="11.8">6</text>
<text x="10.3" y="35.8">A</text>
<text x="285.3" y="35.8">A</text>
<text x="10.3" y="85.8">B</text>
<text x="285.3" y="85.8">B</text>
<text x="10.3" y="135.8">C</text>
<text x="285.3" y="135.8">C</text>
<text x="10.3" y="185.8">D</text>
<text x="285.3" y="185.8">D</text>
<text x="10.4" y="235.8">E</text>
<text x="285.4" y="235.8">E</text>
<text x="10.4" y="285.8">F</text>
<text x="285.5" y="285.8">F</text>
<text x="10.3" y="335.8">G</text>
<text x="285.3" y="335.8">G</text>
<text x="10.3" y="385.8">H</text>
<text x="285.3" y="385.8">H</text>
<text x="35" y="409.8">1</text>
<text x="85" y="409.8">2</text>
<text x="135" y="409.8">3</text>
<text x="185" y="409.8">4</text>
<text x="235" y="409.8">5</text>
<text x="285" y="409.8">6</text>
</g>
<g font-size="1.8" fill="#006464">
<text x="95.4" y="77">PWR_FLAG</text>
<text x="86" y="82.1">J2A</text>
<text x="158.7" y="83.4">AMC_Extended_Edge_Connector</text>
<text x="171.1" y="80.8">J2B</text>
<text x="73.6" y="84.6">AMC_Extended_Edge_Connector</text>
<text x="89.5" y="89.7">GND</text>
<text x="105.5" y="89.7">GND</text>
<text x="106.8" y="85.9">PWR_FLAG</text>
<text x="173.9" y="88.4">Tx18-</text>
<text x="89.1" y="94.8">PS0#</text>
<text x="89.3" y="92.2">PWR</text>
<text x="119.9" y="92.2">+12V</text>
<text x="174.3" y="93.5">Rx8+</text>
<text x="174.7" y="91">Rx8-</text>
<text x="86.9" y="99.9">FCLKA-</text>
<text x="89.5" y="97.3">GND</text>
<text x="105.5" y="97.3">GND</text>
<text x="174.5" y="101.1">Tx8+</text>
<text x="174.6" y="96.1">GND</text>
<text x="174.9" y="98.6">Tx8-</text>
<text x="190.5" y="96.1">GND</text>
<text x="86.4" y="102.4">FCLKA+</text>
<text x="86.9" y="107.5">TCLKB-</text>
<text x="89.5" y="104.9">GND</text>
<text x="105.5" y="104.9">GND</text>
<text x="174.6" y="103.7">GND</text>
<text x="174.7" y="106.2">Rx9-</text>
<text x="190.5" y="103.7">GND</text>
<text x="86.4" y="110">TCLKB+</text>
<text x="89.5" y="112.6">GND</text>
<text x="105.5" y="112.6">GND</text>
<text x="174.3" y="108.8">Rx9+</text>
<text x="174.6" y="111.3">GND</text>
<text x="174.9" y="113.8">Tx9-</text>
<text x="190.5" y="111.3">GND</text>
<text x="86.4" y="117.6">TCLKA+</text>
<text x="86.9" y="115.1">TCLKA-</text>
<text x="174.5" y="116.4">Tx9+</text>
<text x="174.6" y="118.9">GND</text>
<text x="190.5" y="118.9">GND</text>
<text x="87.7" y="125.3">SDA_L</text>
<text x="89.3" y="122.7">PWR</text>
<text x="89.5" y="120.2">GND</text>
<text x="105.5" y="120.2">GND</text>
<text x="105.9" y="122.7">+12V</text>
<text x="173.3" y="124">Rx10+</text>
<text x="173.7" y="121.5">Rx10-</text>
<text x="89.5" y="127.8">GND</text>
<text x="89.6" y="130.3">Rx7-</text>
<text x="105.5" y="127.8">GND</text>
<text x="173.5" y="131.6">Tx10+</text>
<text x="173.9" y="129.1">Tx10-</text>
<text x="174.6" y="126.5">GND</text>
<text x="190.5" y="126.5">GND</text>
<text x="89.2" y="132.9">Rx7+</text>
<text x="89.5" y="135.4">GND</text>
<text x="89.8" y="138">Tx7-</text>
<text x="105.5" y="135.4">GND</text>
<text x="173.7" y="136.7">Rx11-</text>
<text x="174.6" y="134.2">GND</text>
<text x="190.5" y="134.2">GND</text>
<text x="89.4" y="140.5">Tx7+</text>
<text x="89.5" y="143">GND</text>
<text x="105.5" y="143">GND</text>
<text x="173.3" y="139.2">Rx11+</text>
<text x="174.6" y="141.8">GND</text>
<text x="190.5" y="141.8">GND</text>
<text x="89.2" y="148.1">Rx6+</text>
<text x="89.6" y="145.6">Rx6-</text>
<text x="173.5" y="146.9">Tx11+</text>
<text x="173.9" y="144.3">Tx11-</text>
<text x="174.6" y="149.4">GND</text>
<text x="190.5" y="149.4">GND</text>
<text x="89.4" y="155.7">Tx6+</text>
<text x="89.5" y="150.7">GND</text>
<text x="89.8" y="153.2">Tx6-</text>
<text x="105.5" y="150.7">GND</text>
<text x="173.3" y="154.5">Rx12+</text>
<text x="173.7" y="151.9">Rx12-</text>
<text x="89.3" y="160.8">PWR</text>
<text x="89.5" y="158.3">GND</text>
<text x="105.5" y="158.3">GND</text>
<text x="105.9" y="160.8">+12V</text>
<text x="173.9" y="159.6">Tx12-</text>
<text x="174.6" y="157">GND</text>
<text x="190.5" y="157">GND</text>
<text x="87.9" y="163.4">SCL_L</text>
<text x="89.5" y="165.9">GND</text>
<text x="105.5" y="165.9">GND</text>
<text x="173.5" y="162.1">Tx12+</text>
<text x="173.7" y="167.2">Rx13-</text>
<text x="174.6" y="164.6">GND</text>
<text x="190.5" y="164.6">GND</text>
<text x="89.2" y="171">Rx5+</text>
<text x="89.5" y="173.5">GND</text>
<text x="89.6" y="168.4">Rx5-</text>
<text x="105.5" y="173.5">GND</text>
<text x="173.3" y="169.7">Rx13+</text>
<text x="174.6" y="172.3">GND</text>
<text x="190.5" y="172.3">GND</text>
<text x="89.4" y="178.6">Tx5+</text>
<text x="89.8" y="176.1">Tx5-</text>
<text x="173.5" y="177.3">Tx13+</text>
<text x="173.9" y="174.8">Tx13-</text>
<text x="174.6" y="179.9">GND</text>
<text x="190.5" y="179.9">GND</text>
<text x="89.5" y="181.1">GND</text>
<text x="89.6" y="183.7">Rx4-</text>
<text x="105.5" y="181.1">GND</text>
<text x="173.3" y="185">Rx14+</text>
<text x="173.7" y="182.4">Rx14-</text>
<text x="89.2" y="186.2">Rx4+</text>
<text x="89.5" y="188.8">GND</text>
<text x="89.8" y="191.3">Tx4-</text>
<text x="105.5" y="188.8">GND</text>
<text x="173.9" y="190">Tx14-</text>
<text x="174.6" y="187.5">GND</text>
<text x="190.5" y="187.5">GND</text>
<text x="89.4" y="193.8">Tx4+</text>
<text x="89.5" y="196.4">GND</text>
<text x="105.5" y="196.4">GND</text>
<text x="173.5" y="192.6">Tx14+</text>
<text x="173.7" y="197.7">Rx15-</text>
<text x="174.6" y="195.1">GND</text>
<text x="190.5" y="195.1">GND</text>
<text x="85.2" y="201.5">ENABLE#</text>
<text x="89.3" y="198.9">PWR</text>
<text x="105.9" y="198.9">+12V</text>
<text x="173.3" y="200.2">Rx15+</text>
<text x="174.6" y="202.7">GND</text>
<text x="190.5" y="202.7">GND</text>
<text x="89.2" y="209.1">Rx3+</text>
<text x="89.5" y="204">GND</text>
<text x="89.6" y="206.5">Rx3-</text>
<text x="105.5" y="204">GND</text>
<text x="173.5" y="207.8">Tx15+</text>
<text x="173.9" y="205.3">Tx15-</text>
<text x="89.5" y="211.6">GND</text>
<text x="89.8" y="214.2">Tx3-</text>
<text x="105.5" y="211.6">GND</text>
<text x="171.5" y="215.4">TCLKC+</text>
<text x="172" y="212.9">TCLKC-</text>
<text x="174.6" y="210.4">GND</text>
<text x="190.5" y="210.4">GND</text>
<text x="89.4" y="216.7">Tx3+</text>
<text x="89.5" y="219.2">GND</text>
<text x="89.6" y="221.8">Rx2-</text>
<text x="105.5" y="219.2">GND</text>
<text x="172" y="220.5">TCLKD-</text>
<text x="174.6" y="218">GND</text>
<text x="190.5" y="218">GND</text>
<text x="89.2" y="224.3">Rx2+</text>
<text x="89.5" y="226.9">GND</text>
<text x="105.5" y="226.9">GND</text>
<text x="171.5" y="223.1">TCLKD+</text>
<text x="174.6" y="225.6">GND</text>
<text x="190.5" y="225.6">GND</text>
<text x="89.4" y="231.9">Tx2+</text>
<text x="89.8" y="229.4">Tx2-</text>
<text x="173.3" y="230.7">Rx17+</text>
<text x="173.7" y="228.1">Rx17-</text>
<text x="174.6" y="233.2">GND</text>
<text x="190.5" y="233.2">GND</text>
<text x="89.3" y="237">PWR</text>
<text x="89.5" y="234.5">GND</text>
<text x="89.8" y="239.6">GA2</text>
<text x="105.5" y="234.5">GND</text>
<text x="105.9" y="237">+12V</text>
<text x="173.5" y="238.3">Tx17+</text>
<text x="173.9" y="235.8">Tx17-</text>
<text x="89.5" y="242.1">GND</text>
<text x="89.6" y="244.6">Rx1-</text>
<text x="105.5" y="242.1">GND</text>
<text x="173.3" y="245.9">Rx18+</text>
<text x="173.7" y="243.4">Rx18-</text>
<text x="174.6" y="240.8">GND</text>
<text x="190.5" y="240.8">GND</text>
<text x="89.2" y="247.2">Rx1+</text>
<text x="89.5" y="249.7">GND</text>
<text x="105.5" y="249.7">GND</text>
<text x="174.6" y="251">GND</text>
<text x="174.6" y="248.5">GND</text>
<text x="190.5" y="251">GND</text>
<text x="190.5" y="248.5">GND</text>
<text x="89.4" y="254.8">Tx1+</text>
<text x="89.5" y="257.3">GND</text>
<text x="89.8" y="252.3">Tx1-</text>
<text x="105.5" y="257.3">GND</text>
<text x="173.5" y="253.5">Tx18+</text>
<text x="174.6" y="256.1">GND</text>
<text x="190.5" y="256.1">GND</text>
<text x="89.3" y="259.9">PWR</text>
<text x="89.8" y="262.4">GA1</text>
<text x="105.9" y="259.9">+12V</text>
<text x="173.3" y="261.2">Rx19+</text>
<text x="173.7" y="258.6">Rx19-</text>
<text x="174.6" y="263.7">GND</text>
<text x="190.5" y="263.7">GND</text>
<text x="89.5" y="265">GND</text>
<text x="89.6" y="267.5">Rx0-</text>
<text x="105.5" y="265">GND</text>
<text x="173.5" y="268.8">Tx19+</text>
<text x="173.9" y="266.2">Tx19-</text>
<text x="89.2" y="270">Rx0+</text>
<text x="89.5" y="272.6">GND</text>
<text x="89.8" y="275.1">Tx0-</text>
<text x="105.5" y="272.6">GND</text>
<text x="173.7" y="273.9">Rx20-</text>
<text x="174.6" y="271.3">GND</text>
<text x="190.5" y="271.3">GND</text>
<text x="202.4" y="271.3">+3V3</text>
<text x="210.1" y="271.3">GND</text>
<text x="217.6" y="271.3">+3V3</text>
<text x="89.4" y="277.7">Tx0+</text>
<text x="89.5" y="280.2">GND</text>
<text x="105.5" y="280.2">GND</text>
<text x="173.3" y="276.4">Rx20+</text>
<text x="173.9" y="281.5">Tx20-</text>
<text x="174.6" y="278.9">GND</text>
<text x="190.5" y="278.9">GND</text>
<text x="198.8" y="280.3">R7</text>
<text x="206.4" y="280.3">R8</text>
<text x="214.1" y="280.3">R9</text>
<text x="221.8" y="280.3">R10</text>
<text x="86.3" y="285.3">RSRVD8</text>
<text x="89.3" y="282.7">PWR</text>
<text x="89.5" y="287.8">GND</text>
<text x="105.5" y="287.8">GND</text>
<text x="105.9" y="282.7">+12V</text>
<text x="173.5" y="284">Tx20+</text>
<text x="174.6" y="286.6">GND</text>
<text x="190.5" y="286.6">GND</text>
<text x="199" y="282.6">10k</text>
<text x="206.6" y="282.6">10k</text>
<text x="214.2" y="282.6">10k</text>
<text x="221.8" y="282.6">10k</text>
<text x="86.3" y="290.4">RSRVD6</text>
<text x="89.8" y="292.9">GA0</text>
<text x="97.9" y="290.4">PWR_FLAG</text>
<text x="174.8" y="291.6">TMS</text>
<text x="174.9" y="289.1">TCK</text>
<text x="89.1" y="298">PS1#</text>
<text x="90.8" y="295.4">MP</text>
<text x="111" y="295.4">+3V3</text>
<text x="173" y="294.2">TRST#</text>
<text x="174.8" y="296.7">TDO</text>
<text x="175.7" y="299.3">TDI</text>
<text x="89.3" y="300.5">PWR</text>
<text x="89.5" y="303.1">GND</text>
<text x="105.5" y="303.1">GND</text>
<text x="105.9" y="300.5">+12V</text>
<text x="111.9" y="304.3">BAT46GWX</text>
<text x="115.7" y="301.8">D4</text>
<text x="174.6" y="301.8">GND</text>
<text x="184.7" y="309.4">GND</text>
</g>
<g font-size="1.8" fill="#a90000">
<text x="95.5" y="88.8">85</text>
<text x="180.1" y="87.5">150</text>
<text x="95.5" y="93.9">83</text>
<text x="95.5" y="91.4">84</text>
<text x="180.6" y="90.1">87</text>
<text x="180.6" y="92.6">88</text>
<text x="180.6" y="95.2">89</text>
<text x="95.5" y="101.5">80</text>
<text x="95.5" y="99">81</text>
<text x="95.5" y="96.4">82</text>
<text x="180.6" y="97.7">90</text>
<text x="180.6" y="100.2">91</text>
<text x="95.5" y="106.6">78</text>
<text x="95.5" y="104.1">79</text>
<text x="180.6" y="102.8">92</text>
<text x="180.6" y="105.3">93</text>
<text x="180.6" y="107.9">94</text>
<text x="95.5" y="111.7">76</text>
<text x="95.5" y="109.1">77</text>
<text x="180.6" y="110.4">95</text>
<text x="180.6" y="112.9">96</text>
<text x="95.5" y="119.3">73</text>
<text x="95.5" y="116.8">74</text>
<text x="95.5" y="114.2">75</text>
<text x="180.6" y="115.5">97</text>
<text x="180.6" y="118">98</text>
<text x="95.5" y="124.4">71</text>
<text x="95.5" y="121.8">72</text>
<text x="180.1" y="123.1">100</text>
<text x="180.1" y="125.6">101</text>
<text x="180.6" y="120.6">99</text>
<text x="95.5" y="132">68</text>
<text x="95.5" y="129.5">69</text>
<text x="95.5" y="126.9">70</text>
<text x="180.1" y="128.2">102</text>
<text x="180.1" y="130.7">103</text>
<text x="95.5" y="137.1">66</text>
<text x="95.5" y="134.5">67</text>
<text x="180.1" y="133.3">104</text>
<text x="180.1" y="135.8">105</text>
<text x="95.5" y="142.2">64</text>
<text x="95.5" y="139.6">65</text>
<text x="180.1" y="138.3">106</text>
<text x="180.1" y="140.9">107</text>
<text x="180.1" y="143.4">108</text>
<text x="95.5" y="149.8">61</text>
<text x="95.5" y="147.2">62</text>
<text x="95.5" y="144.7">63</text>
<text x="180.1" y="146">109</text>
<text x="180.1" y="148.5">110</text>
<text x="95.5" y="154.9">59</text>
<text x="95.5" y="152.3">60</text>
<text x="180.1" y="151">111</text>
<text x="180.1" y="153.6">112</text>
<text x="95.5" y="159.9">57</text>
<text x="95.5" y="157.4">58</text>
<text x="180.1" y="156.1">113</text>
<text x="180.1" y="158.7">114</text>
<text x="180.1" y="161.2">115</text>
<text x="95.5" y="167.6">54</text>
<text x="95.5" y="165">55</text>
<text x="95.5" y="162.5">56</text>
<text x="180.1" y="163.7">116</text>
<text x="180.1" y="166.3">117</text>
<text x="95.5" y="172.6">52</text>
<text x="95.5" y="170.1">53</text>
<text x="180.1" y="168.8">118</text>
<text x="180.1" y="171.4">119</text>
<text x="180.1" y="173.9">120</text>
<text x="95.5" y="177.7">50</text>
<text x="95.5" y="175.2">51</text>
<text x="180.1" y="176.4">121</text>
<text x="180.1" y="179">122</text>
<text x="95.5" y="185.3">47</text>
<text x="95.5" y="182.8">48</text>
<text x="95.5" y="180.3">49</text>
<text x="180.1" y="181.5">123</text>
<text x="180.1" y="184.1">124</text>
<text x="95.5" y="190.4">45</text>
<text x="95.5" y="187.9">46</text>
<text x="180.1" y="186.6">125</text>
<text x="180.1" y="189.1">126</text>
<text x="180.1" y="191.7">127</text>
<text x="95.5" y="195.5">43</text>
<text x="95.5" y="193">44</text>
<text x="180.1" y="194.2">128</text>
<text x="180.1" y="196.8">129</text>
<text x="95.5" y="203.1">40</text>
<text x="95.5" y="200.6">41</text>
<text x="95.5" y="198">42</text>
<text x="180.1" y="199.3">130</text>
<text x="180.1" y="201.8">131</text>
<text x="95.5" y="208.2">38</text>
<text x="95.5" y="205.7">39</text>
<text x="180.1" y="204.4">132</text>
<text x="180.1" y="206.9">133</text>
<text x="180.1" y="209.5">134</text>
<text x="95.5" y="215.8">35</text>
<text x="95.5" y="213.3">36</text>
<text x="95.5" y="210.7">37</text>
<text x="180.1" y="212">135</text>
<text x="180.1" y="214.5">136</text>
<text x="95.5" y="220.9">33</text>
<text x="95.5" y="218.4">34</text>
<text x="180.1" y="217.1">137</text>
<text x="180.1" y="219.6">138</text>
<text x="95.5" y="226">31</text>
<text x="95.5" y="223.4">32</text>
<text x="180.1" y="222.2">139</text>
<text x="180.1" y="224.7">140</text>
<text x="180.1" y="227.2">141</text>
<text x="95.5" y="233.6">28</text>
<text x="95.5" y="231.1">29</text>
<text x="95.5" y="228.5">30</text>
<text x="180.1" y="229.8">142</text>
<text x="180.1" y="232.3">143</text>
<text x="95.5" y="238.7">26</text>
<text x="95.5" y="236.1">27</text>
<text x="180.1" y="234.9">144</text>
<text x="180.1" y="237.4">145</text>
<text x="180.1" y="239.9">146</text>
<text x="95.5" y="243.8">24</text>
<text x="95.5" y="241.2">25</text>
<text x="180.1" y="242.5">147</text>
<text x="180.1" y="245">148</text>
<text x="95.5" y="251.4">21</text>
<text x="95.5" y="248.8">22</text>
<text x="95.5" y="246.3">23</text>
<text x="180.1" y="250.1">149</text>
<text x="180.6" y="247.6">86</text>
<text x="95.5" y="256.5">19</text>
<text x="95.5" y="253.9">20</text>
<text x="180.1" y="252.6">151</text>
<text x="180.1" y="255.2">152</text>
<text x="180.1" y="257.7">153</text>
<text x="95.5" y="261.5">17</text>
<text x="95.5" y="259">18</text>
<text x="180.1" y="260.3">154</text>
<text x="180.1" y="262.8">155</text>
<text x="95.5" y="269.2">14</text>
<text x="95.5" y="266.6">15</text>
<text x="95.5" y="264.1">16</text>
<text x="180.1" y="265.3">156</text>
<text x="180.1" y="267.9">157</text>
<text x="95.5" y="274.2">12</text>
<text x="95.5" y="271.7">13</text>
<text x="180.1" y="270.4">158</text>
<text x="180.1" y="273">159</text>
<text x="180.1" y="275.5">160</text>
<text x="95.5" y="279.3">10</text>
<text x="95.5" y="276.8">11</text>
<text x="96" y="281.9">9</text>
<text x="180.1" y="278">161</text>
<text x="180.1" y="280.6">162</text>
<text x="96" y="286.9">7</text>
<text x="96" y="284.4">8</text>
<text x="180.1" y="283.1">163</text>
<text x="180.1" y="285.7">164</text>
<text x="96" y="292">5</text>
<text x="96" y="289.5">6</text>
<text x="180.1" y="288.2">165</text>
<text x="180.1" y="290.7">166</text>
<text x="180.1" y="293.3">167</text>
<text x="96" y="299.6">2</text>
<text x="96" y="297.1">3</text>
<text x="96" y="294.6">4</text>
<text x="180.1" y="295.8">168</text>
<text x="180.1" y="298.4">169</text>
<text x="96" y="302.2">1</text>
<text x="180.1" y="300.9">170</text>
</g>
<g font-size="1.8" fill="#725600">
<text x="113.2" y="125.3">SDA</text>
<text x="113.2" y="163.4">SCL</text>
<text x="113.2" y="201.5">ENABLE</text>
<text x="124.7" y="298">AMC_PS0_N</text>
<text x="124.7" y="309.4">AMC_PS1_N</text>
</g>
<g font-size="1.8" fill="#0f0f0f">
<text x="111.8" y="238.6">GA2</text>
<text x="111.8" y="261.4">GA1</text>
<text x="111.8" y="291.9">GA0</text>
<text x="180.1" y="288.2">165 JTAG.TCK</text>
<text x="180.1" y="290.7">166 JTAG.TMS</text>
<text x="180.1" y="293.3">167 JTAG.TRST</text>
<text x="180.1" y="295.8">168 JTAG.TDO</text>
<text x="180.1" y="298.4">169 JTAG.TDI</text>
</g>
<g font-size="1.8" fill="#000084">
<text x="132.3" y="292.9">GA[0..2]</text>
<text x="204.3" y="304.3">JTAG{TDI TDO TCK TMS TRST}</text>
</g>
</svg>
